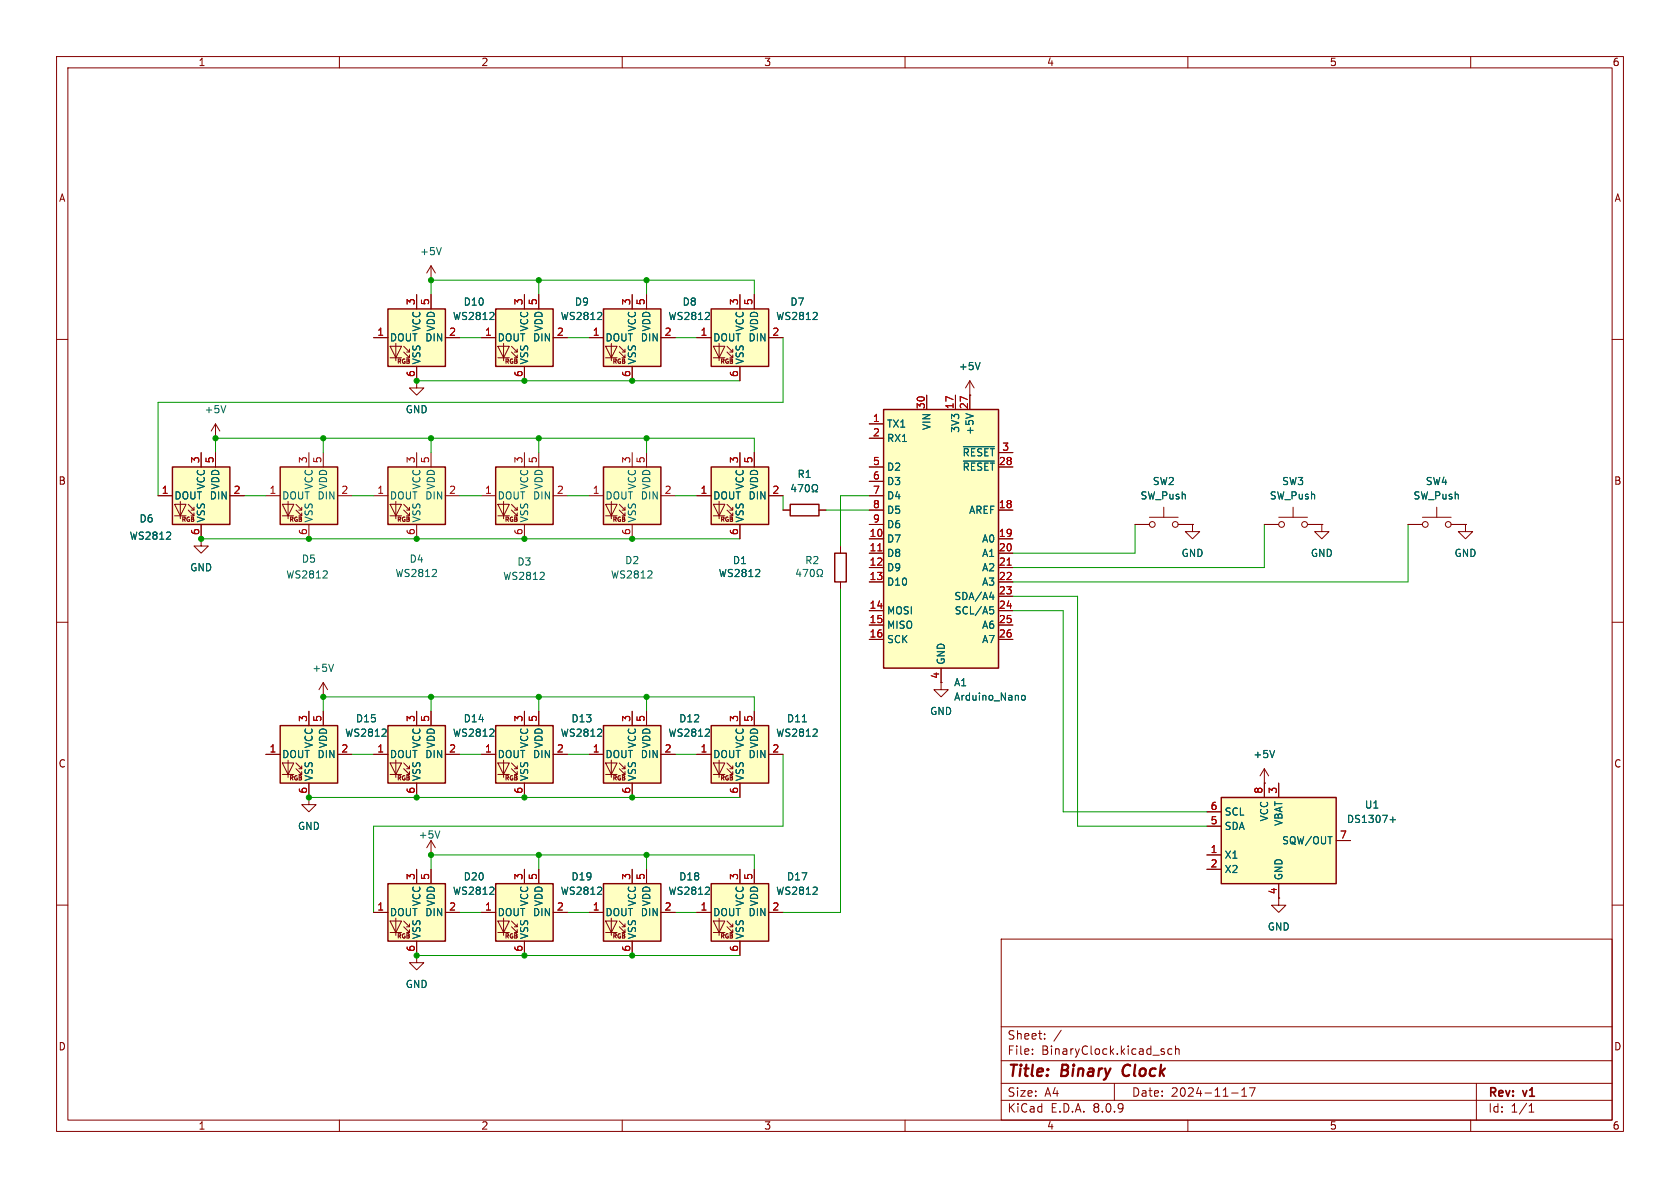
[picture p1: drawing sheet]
<svg xmlns="http://www.w3.org/2000/svg" width="297mm" height="210mm" viewBox="0 0 297 210" stroke-linecap="round" stroke-linejoin="round" font-family="sans-serif">
<g fill="none" stroke="#840000" stroke-width=".18">
<path d="M10 10h277v190h-277zM12 12h273v186h-273zM60 10v2M110 10v2M160 10v2M210 10v2M260 10v2M10 60h2M285 60h2M10 110h2M285 110h2M10 160h2"/>
<path d="M177 166h108v32h-108zM285 160h2M60 198v2M110 198v2M160 198v2M177 194.5h108M177 191.5h108M177 187.5h108M177 181.5h108M182.5 186.3v.1M182.5 185.5v.1M184.7 183.6v.1"/>
<path d="M184.7 182.8v.1M187.6 182.1l-1.3 2M197 191.5v3M205.7 185.9l.2 .2-.2 .3M205.7 185.4l.1 .1M207.2 185.5l-.5-.1-.2 .3v.4l.1 .2h.6M207.8 185.5l.2-.1 .4 .1 .1 .9M207.8 184.9v1.5M210 198v2M217.7 193.2h1.2M219.5 193.8h.9M219.5 192.7l.5-.4v1.5"/>
<path d="M220.9 192.3h1l-.7 1.5M260 198v2M261 191.5v6.5M270.3 196.6h.9M270.3 195.5l.4-.4v1.5"/>
</g>
<path d="M198.8 188.5a1.27 1.27 0 0 0-.1 1.6" fill="none" stroke="#840000" stroke-width=".4"/>
<path d="M125.7 54.6h10.2v10.2h-10.2z" fill="#ffffc2"/>
<g fill="none" stroke="#840000" stroke-width=".18">
<path d="M123.2 59.7h2.5M130.8 52.1v2.5M133.3 52.1v2.5M135.9 59.7h2.5M126.1 61.2h2l-1 2zM126.1 63.2h2M127.1 60.7v3.1M128.5 62.2l1 1v-.5M128.5 61.2l1 1v-.5M129 63.2h.5M129 62.2h.5M130.8 64.8v2.5"/>
<path d="M171.4 69.9h.1M171.4 67.3l-.7 1.3M171.4 67.3v2.6M171.4 67.3l.8 1.3"/>
</g>
<path d="M125.7 54.6h10.2v10.2h-10.2z" fill="none" stroke="#840000" stroke-width=".25"/>
<path d="M143.7 56.5h.8M144.4 55.3v.5M173.3 64.1l-.5 1.2" fill="none" stroke="#006464" stroke-width=".18"/>
<path d="M156.2 72.4h20.3v45.7h-20.3z" fill="#ffffc2"/>
<path d="M156.2 72.4h20.3v45.7h-20.3zM139.7 89.2h5.1v2h-5.1z" fill="none" stroke="#840000" stroke-width=".25"/>
<g fill="none" stroke="#840000" stroke-width=".18">
<path d="M153.7 74.9h2.5M153.7 77.5h2.5M163.8 69.9v2.5M168.9 69.9v2.5M171.4 69.9v2.5M138.4 90.2h1.3M144.8 90.2h1.2M153.7 95.3h2.5M153.7 97.8h2.5M153.7 90.2h2.5M153.7 82.6h2.5M153.7 85.1h2.5"/>
<path d="M153.7 87.6h2.5M153.7 92.7h2.5M176.5 95.3h2.6M176.5 97.8h2.6M176.5 90.2h2.6M176.5 82.6h2.6M176.5 80h2.6M153.7 100.3h2.5M153.7 102.9h2.5M153.7 108h2.5M153.7 110.5h2.5M153.7 113h2.5"/>
<path d="M166.4 118.1v2.6M176.5 100.3h2.6M176.5 102.9h2.6M176.5 108h2.6M176.5 110.5h2.6M176.5 113h2.6M176.5 105.4h2.6"/>
</g>
<path d="M155.2 97.4h.7M178 99.9h.8" fill="none" stroke="#a90000" stroke-width=".18"/>
<g fill="none" stroke="#006464" stroke-width=".18">
<path d="M170.3 79h5.5M170.8 73.1l1.2 .4M140.2 85.6l-.3 .9h.8M140.5 86.1v.8M141.1 85.7h.8l-.5 1.2M142.5 85.8l.2-.1a.68 .68 0 0 1 .4 .6 .68 .68 0 0 1-.4 .6l-.2-.1-.1-.3zM143.6 86.9h.3v-.2a.54 .54 0 0 1-.3-.7 .54 .54 0 0 1 .8-.3 .58 .58 0 0 1-.2 1v.2h.3M170.3 81.5h5.5M175 105.6h.7M175 107.3h.6M175.1 107.7h.3l.3 .3-.1 .5h-.5M175.6 105.1v.9"/>
<path d="M180.6 123l.2-.1 .4 .1 .1 .5-.2 .2-.3 .1-.2-.2z"/>
</g>
<path d="M215.9 141h20.3v15.2h-20.3z" fill="#ffffc2"/>
<path d="M215.9 141h20.3v15.2h-20.3z" fill="none" stroke="#840000" stroke-width=".25"/>
<path d="M223.5 138.4h.1M223.5 135.9v5.1M223.5 135.9l-.7 1.3M223.5 135.9l.8 1.3M226.1 138.4v2.6M213.4 151.1h2.5M213.4 153.7h2.5M213.4 146.1h2.5M213.4 143.5h2.5M226.1 156.2v3.8h1.2l-1.2 1.3-1.3-1.3h1.3M236.2 148.6h2.6" fill="none" stroke="#840000" stroke-width=".18"/>
<path d="M225.3 132.7l-.4 1.2M245.7 144.9h1M246.2 144.4v1" fill="none" stroke="#006464" stroke-width=".18"/>
<path d="M87.6 54.6h10.2v10.2h-10.2z" fill="#ffffc2"/>
<g fill="none" stroke="#840000" stroke-width=".18">
<path d="M76.2 49.5h.1M76.2 47l-.8 1.3M76.2 47v2.5M76.2 47l.8 1.3M85.1 59.7h2.5M92.7 52.1v2.5M95.2 52.1v2.5M97.8 59.7h2.5M88 61.2h2l-1 2zM88 63.2h2M89 60.7v3.1M90.4 62.2l1 1v-.5"/>
<path d="M90.4 61.2l1 1v-.5M90.9 63.2h.5M90.9 62.2h.5M92.7 64.8v2.5M200.7 92.7h2.5M203.2 91.4h5.1M205.7 89.7v1.7M208.3 92.7h2.5M210.8 92.7v1.3h1.3l-1.3 1.3-1.3-1.3h1.3M210.8 92.7h.1"/>
<circle cx="203.7" cy="92.7" r=".51"/>
<circle cx="207.8" cy="92.7" r=".51"/>
</g>
<path d="M87.6 54.6h10.2v10.2h-10.2z" fill="none" stroke="#840000" stroke-width=".25"/>
<path d="M78 43.8l-.4 1.2M105.6 56.5h.8M106.3 55.3v.5" fill="none" stroke="#006464" stroke-width=".18"/>
<path d="M68.6 54.6h10.1v10.2h-10.1z" fill="#ffffc2"/>
<g fill="none" stroke="#840000" stroke-width=".18">
<path d="M66 59.7h2.6M73.7 52.1v2.5M76.2 52.1v2.5M78.7 59.7h2.6M69 61.2h2l-1 2zM69 63.2h2M70 60.7v3.1M71.4 62.2l1 1v-.5M71.4 61.2l1 1v-.5M71.9 63.2h.5M71.9 62.2h.5M73.7 67.3v1.3h1.2l-1.2 1.3-1.3-1.3h1.3"/>
<path d="M73.7 67.3h.1M73.7 64.8v2.5"/>
</g>
<path d="M68.6 54.6h10.1v10.2h-10.1z" fill="none" stroke="#840000" stroke-width=".25"/>
<path d="M86.5 56.5h.8M87.3 55.3v.5" fill="none" stroke="#006464" stroke-width=".18"/>
<path d="M106.7 54.6h10.1v10.2h-10.1z" fill="#ffffc2"/>
<g fill="none" stroke="#840000" stroke-width=".18">
<path d="M104.1 59.7h2.6M111.8 52.1v2.5M114.3 52.1v2.5M116.8 59.7h2.6M107.1 61.2h2l-1 2zM107.1 63.2h2M108.1 60.7v3.1M109.5 62.2l1 1v-.5M109.5 61.2l1 1v-.5M110 63.2h.5M110 62.2h.5M111.8 64.8v2.5"/>
<path d="M223.5 92.7h2.6M226.1 91.4h5M228.6 89.7v1.7M231.1 92.7h2.6M259.1 92.7v1.3h1.2l-1.2 1.3-1.3-1.3h1.3M259.1 92.7h.1M57.1 123.2h.1M57.1 120.7l-.7 1.2M57.1 120.7v2.5M57.1 120.7l.8 1.2"/>
<circle cx="226.6" cy="92.7" r=".51"/>
<circle cx="230.6" cy="92.7" r=".51"/>
</g>
<path d="M106.7 54.6h10.1v10.2h-10.1z" fill="none" stroke="#840000" stroke-width=".25"/>
<path d="M124.6 56.5h.8M125.4 55.3v.5M59 117.4l-.5 1.3" fill="none" stroke="#006464" stroke-width=".18"/>
<path d="M68.6 82.6h10.1v10.1h-10.1z" fill="#ffffc2"/>
<g fill="none" stroke="#840000" stroke-width=".18">
<path d="M66 87.6h2.6M69 89.2h2l-1 2zM69 91.2h2M70 88.6v3.1M71.4 90.2l1 1v-.5M71.4 89.2l1 1v-.5M71.9 91.2h.5M71.9 90.2h.5M73.7 80v2.6M73.7 92.7v2.6M76.2 80v2.6M78.7 87.6h2.6"/>
<path d="M233.7 92.7v1.3h1.2l-1.2 1.3-1.3-1.3h1.3M233.7 92.7h.1M248.9 92.7h2.6M251.5 91.4h5M254 89.7v1.7M256.5 92.7h2.6"/>
<circle cx="252" cy="92.7" r=".51"/>
<circle cx="256" cy="92.7" r=".51"/>
</g>
<path d="M68.6 82.6h10.1v10.1h-10.1z" fill="none" stroke="#840000" stroke-width=".25"/>
<path d="M76.4 101.9h.8M77.1 100.8v.4" fill="none" stroke="#006464" stroke-width=".18"/>
<path d="M49.5 82.6h10.2v10.1h-10.2z" fill="#ffffc2"/>
<path d="M47 87.6h2.5M49.9 89.2h2l-1 2zM49.9 91.2h2M50.9 88.6v3.1M52.3 90.2l1 1v-.5M52.3 89.2l1 1v-.5M52.8 91.2h.5M52.8 90.2h.5M54.6 80v2.6M54.6 92.7v2.6M57.1 80v2.6M59.7 87.6h2.5" fill="none" stroke="#840000" stroke-width=".18"/>
<path d="M49.5 82.6h10.2v10.1h-10.2z" fill="none" stroke="#840000" stroke-width=".25"/>
<path d="M57.1 102.2h.8M57.8 101v.5" fill="none" stroke="#006464" stroke-width=".18"/>
<path d="M87.6 82.6h10.2v10.1h-10.2z" fill="#ffffc2"/>
<path d="M85.1 87.6h2.5M88 89.2h2l-1 2zM88 91.2h2M89 88.6v3.1M90.4 90.2l1 1v-.5M90.4 89.2l1 1v-.5M90.9 91.2h.5M90.9 90.2h.5M92.7 80v2.6M92.7 92.7v2.6M95.2 80v2.6M97.8 87.6h2.5" fill="none" stroke="#840000" stroke-width=".18"/>
<path d="M87.6 82.6h10.2v10.1h-10.2z" fill="none" stroke="#840000" stroke-width=".25"/>
<path d="M95.4 102.4h.8M96.2 101.3v.4" fill="none" stroke="#006464" stroke-width=".18"/>
<path d="M106.7 82.6h10.1v10.1h-10.1z" fill="#ffffc2"/>
<path d="M104.1 87.6h2.6M107.1 89.2h2l-1 2zM107.1 91.2h2M108.1 88.6v3.1M109.5 90.2l1 1v-.5M109.5 89.2l1 1v-.5M110 91.2h.5M110 90.2h.5M111.8 80v2.6M111.8 92.7v2.6M114.3 80v2.6M116.8 87.6h2.6" fill="none" stroke="#840000" stroke-width=".18"/>
<path d="M106.7 82.6h10.1v10.1h-10.1z" fill="none" stroke="#840000" stroke-width=".25"/>
<path d="M114.5 102.2h.8M115.2 101v.5" fill="none" stroke="#006464" stroke-width=".18"/>
<path d="M125.7 82.6h10.2v10.1h-10.2z" fill="#ffffc2"/>
<g fill="none" stroke="#840000" stroke-width=".18">
<path d="M38.1 77.5h.1M38.1 74.9l-.8 1.3M38.1 74.9v2.6M38.1 74.9l.8 1.3M35.6 95.3v1.2h1.2l-1.2 1.3-1.3-1.3h1.3M35.6 95.3h.1M123.2 87.6h2.5M126.1 89.2h2l-1 2zM126.1 91.2h2M127.1 88.6v3.1M128.5 90.2l1 1v-.5M128.5 89.2l1 1v-.5"/>
<path d="M129 91.2h.5M129 90.2h.5M130.8 80v2.6M130.8 92.7v2.6M133.3 80v2.6M135.9 87.6h2.5"/>
</g>
<path d="M125.7 82.6h10.2v10.1h-10.2z" fill="none" stroke="#840000" stroke-width=".25"/>
<path d="M39.9 71.7l-.4 1.3M133.5 101.9h.8M134.3 100.8v.4" fill="none" stroke="#006464" stroke-width=".18"/>
<path d="M30.5 82.6h10.1v10.1h-10.1z" fill="#ffffc2"/>
<g fill="none" stroke="#840000" stroke-width=".18">
<path d="M27.9 87.6h2.6M30.9 89.2h2l-1 2zM30.9 91.2h2M31.9 88.6v3.1M33.3 90.2l1 1v-.5M33.3 89.2l1 1v-.5M33.8 91.2h.5M33.8 90.2h.5M35.6 80v2.6M35.6 92.7v2.6M38.1 80v2.6M40.6 87.6h2.6"/>
<path d="M166.4 120.7v1.2h1.2l-1.2 1.3-1.3-1.3h1.3"/>
</g>
<path d="M30.5 82.6h10.1v10.1h-10.1z" fill="none" stroke="#840000" stroke-width=".25"/>
<path d="M29.4 95.3h.8M30.1 94.2v.4" fill="none" stroke="#006464" stroke-width=".18"/>
<path d="M106.7 128.3h10.1v10.1h-10.1z" fill="#ffffc2"/>
<path d="M104.1 133.4h2.6M107.1 134.9h2l-1 2zM107.1 136.9h2M108.1 134.4v3M109.5 135.9l1 1v-.5M109.5 134.9l1 1v-.5M110 136.9h.5M110 135.9h.5M111.8 125.7v2.6M111.8 138.4v2.6M114.3 125.7v2.6M116.8 133.4h2.6" fill="none" stroke="#840000" stroke-width=".18"/>
<path d="M106.7 128.3h10.1v10.1h-10.1z" fill="none" stroke="#840000" stroke-width=".25"/>
<path d="M124.6 130.2h.8M125.4 129v.4" fill="none" stroke="#006464" stroke-width=".18"/>
<path d="M87.6 128.3h10.2v10.1h-10.2z" fill="#ffffc2"/>
<g fill="none" stroke="#840000" stroke-width=".18">
<path d="M85.1 133.4h2.5M88 134.9h2l-1 2zM88 136.9h2M89 134.4v3M90.4 135.9l1 1v-.5M90.4 134.9l1 1v-.5M90.9 136.9h.5M90.9 135.9h.5M92.7 125.7v2.6M92.7 138.4v2.6M95.2 125.7v2.6M97.8 133.4h2.5"/>
<path d="M76.2 151.1h.1M76.2 148.6l-.8 1.3M76.2 148.6v2.5M76.2 148.6l.8 1.3M73.7 168.9v1.3h1.2l-1.2 1.3-1.3-1.3h1.3M73.7 168.9h.1"/>
</g>
<path d="M87.6 128.3h10.2v10.1h-10.2z" fill="none" stroke="#840000" stroke-width=".25"/>
<path d="M105.6 130.2h.8M106.3 129v.4M77.8 146.9l-.5 1.3" fill="none" stroke="#006464" stroke-width=".18"/>
<path d="M68.6 156.2h10.1v10.2h-10.1z" fill="#ffffc2"/>
<path d="M73.7 153.7v2.5M76.2 153.7v2.5M66 161.3h2.6M69 162.8h2l-1 2zM69 164.8h2M70 162.3v3.1M71.4 163.8l1 1v-.5M71.4 162.8l1 1v-.5M71.9 164.8h.5M71.9 163.8h.5M73.7 166.4v2.5M78.7 161.3h2.6" fill="none" stroke="#840000" stroke-width=".18"/>
<path d="M68.6 156.2h10.1v10.2h-10.1z" fill="none" stroke="#840000" stroke-width=".25"/>
<path d="M86.5 158.1h.8M87.3 156.9v.5" fill="none" stroke="#006464" stroke-width=".18"/>
<path d="M125.7 128.3h10.2v10.1h-10.2z" fill="#ffffc2"/>
<g fill="none" stroke="#840000" stroke-width=".18">
<path d="M123.2 133.4h2.5M126.1 134.9h2l-1 2zM126.1 136.9h2M127.1 134.4v3M128.5 135.9l1 1v-.5M128.5 134.9l1 1v-.5M129 136.9h.5M129 135.9h.5M130.8 125.7v2.6M130.8 138.4v2.6M133.3 125.7v2.6M135.9 133.4h2.5"/>
<path d="M54.6 141v1.2h1.3l-1.3 1.3-1.3-1.3h1.3M54.6 141h.1"/>
</g>
<path d="M125.7 128.3h10.2v10.1h-10.2z" fill="none" stroke="#840000" stroke-width=".25"/>
<path d="M141.8 127.6h.8M143.7 130.2h.8M144.4 129v.4" fill="none" stroke="#006464" stroke-width=".18"/>
<path d="M49.5 128.3h10.2v10.1h-10.2z" fill="#ffffc2"/>
<path d="M47 133.4h2.5M49.9 134.9h2l-1 2zM49.9 136.9h2M50.9 134.4v3M52.3 135.9l1 1v-.5M52.3 134.9l1 1v-.5M52.8 136.9h.5M52.8 135.9h.5M54.6 125.7v2.6M54.6 138.4v2.6M57.1 125.7v2.6M59.7 133.4h2.5" fill="none" stroke="#840000" stroke-width=".18"/>
<path d="M49.5 128.3h10.2v10.1h-10.2z" fill="none" stroke="#840000" stroke-width=".25"/>
<path d="M67.5 130.2h.8M68.2 129v.4" fill="none" stroke="#006464" stroke-width=".18"/>
<path d="M68.6 128.3h10.1v10.1h-10.1z" fill="#ffffc2"/>
<g fill="none" stroke="#840000" stroke-width=".18">
<path d="M148.6 96.5v1.3M148.6 102.9v1.2M66 133.4h2.6M69 134.9h2l-1 2zM69 136.9h2M70 134.4v3M71.4 135.9l1 1v-.5M71.4 134.9l1 1v-.5M71.9 136.9h.5M71.9 135.9h.5M73.7 125.7v2.6M73.7 138.4v2.6"/>
<path d="M76.2 125.7v2.6M78.7 133.4h2.6"/>
</g>
<path d="M147.6 97.8h2v5.1h-2zM68.6 128.3h10.1v10.1h-10.1z" fill="none" stroke="#840000" stroke-width=".25"/>
<path d="M141.1 100.6l-.3 .9h.8M141.4 101.1v.8M142 100.7h.8l-.5 1.2M143.4 100.8l.1-.1a.68 .68 0 0 1 .5 .6 .68 .68 0 0 1-.5 .6l-.1-.1-.2-.4zM144.4 101.9h.3v-.2a.54 .54 0 0 1-.2-.8 .54 .54 0 0 1 .7-.2 .58 .58 0 0 1-.1 1v.2h.3M86.5 130.2h.8M87.3 129v.4" fill="none" stroke="#006464" stroke-width=".18"/>
<path d="M87.6 156.2h10.2v10.2h-10.2z" fill="#ffffc2"/>
<path d="M92.7 153.7v2.5M95.2 153.7v2.5M85.1 161.3h2.5M88 162.8h2l-1 2zM88 164.8h2M89 162.3v3.1M90.4 163.8l1 1v-.5M90.4 162.8l1 1v-.5M90.9 164.8h.5M90.9 163.8h.5M92.7 166.4v2.5M97.8 161.3h2.5" fill="none" stroke="#840000" stroke-width=".18"/>
<path d="M87.6 156.2h10.2v10.2h-10.2z" fill="none" stroke="#840000" stroke-width=".25"/>
<path d="M105.6 158.1h.8M106.3 156.9v.5" fill="none" stroke="#006464" stroke-width=".18"/>
<path d="M125.7 156.2h10.2v10.2h-10.2z" fill="#ffffc2"/>
<path d="M130.8 153.7v2.5M133.3 153.7v2.5M123.2 161.3h2.5M126.1 162.8h2l-1 2zM126.1 164.8h2M127.1 162.3v3.1M128.5 163.8l1 1v-.5M128.5 162.8l1 1v-.5M129 164.8h.5M129 163.8h.5M130.8 166.4v2.5M135.9 161.3h2.5" fill="none" stroke="#840000" stroke-width=".18"/>
<path d="M125.7 156.2h10.2v10.2h-10.2z" fill="none" stroke="#840000" stroke-width=".25"/>
<path d="M143.7 158.1h.8M144.4 156.9v.5" fill="none" stroke="#006464" stroke-width=".18"/>
<path d="M106.7 156.2h10.1v10.2h-10.1z" fill="#ffffc2"/>
<g fill="none" stroke="#840000" stroke-width=".18">
<path d="M66 59.7h2.6M73.7 52.1v2.5M76.2 52.1v2.5M78.7 59.7h2.6M85.1 59.7h2.5M92.7 52.1v2.5M95.2 52.1v2.5M97.8 59.7h2.5M104.1 59.7h2.6M111.8 52.1v2.5M114.3 52.1v2.5M116.8 59.7h2.6"/>
<path d="M123.2 59.7h2.5M130.8 52.1v2.5M133.3 52.1v2.5M135.9 59.7h2.5M73.7 67.3h.1M73.7 64.8v2.5M92.7 64.8v2.5M111.8 64.8v2.5M130.8 64.8v2.5M153.7 74.9h2.5M153.7 77.5h2.5M163.8 69.9v2.5"/>
<path d="M168.9 69.9v2.5M171.4 69.9h.1M171.4 69.9v2.5M27.9 87.6h2.6M35.6 95.3h.1M35.6 80v2.6M35.6 92.7v2.6M38.1 80v2.6M40.6 87.6h2.6M123.2 87.6h2.5M130.8 80v2.6M130.8 92.7v2.6"/>
<path d="M133.3 80v2.6M135.9 87.6h2.5M138.4 90.2h1.3M144.8 90.2h1.2M153.7 87.6h2.5M153.7 92.7h2.5M153.7 90.2h2.5M153.7 95.3h2.5M153.7 97.8h2.5M153.7 82.6h2.5M153.7 85.1h2.5M176.5 90.2h2.6"/>
<path d="M176.5 95.3h2.6M176.5 97.8h2.6M176.5 82.6h2.6M176.5 80h2.6M200.7 92.7h2.5M208.3 92.7h2.5M210.8 92.7h.1M223.5 92.7h2.6M231.1 92.7h2.6M233.7 92.7h.1M248.9 92.7h2.6M256.5 92.7h2.6"/>
<path d="M259.1 92.7h.1M153.7 100.3h2.5M153.7 102.9h2.5M153.7 108h2.5M153.7 110.5h2.5M153.7 113h2.5M166.4 118.1v2.6M176.5 100.3h2.6M176.5 102.9h2.6M176.5 108h2.6M176.5 110.5h2.6M176.5 113h2.6"/>
<path d="M176.5 105.4h2.6M47 133.4h2.5M54.6 125.7v2.6M54.6 138.4v2.6M57.1 125.7v2.6M59.7 133.4h2.5M66 133.4h2.6M73.7 125.7v2.6M73.7 138.4v2.6M76.2 125.7v2.6M78.7 133.4h2.6M85.1 133.4h2.5"/>
<path d="M92.7 125.7v2.6M92.7 138.4v2.6M95.2 125.7v2.6M97.8 133.4h2.5M104.1 133.4h2.6M111.8 125.7v2.6M111.8 138.4v2.6M114.3 125.7v2.6M116.8 133.4h2.6M123.2 133.4h2.5M130.8 125.7v2.6M130.8 138.4v2.6"/>
<path d="M133.3 125.7v2.6M135.9 133.4h2.5M223.5 138.4h.1M223.5 138.4v2.6M226.1 138.4v2.6M54.6 141h.1M73.7 153.7v2.5M76.2 153.7v2.5M92.7 153.7v2.5M95.2 153.7v2.5M111.8 153.7v2.5M114.3 153.7v2.5"/>
<path d="M130.8 153.7v2.5M133.3 153.7v2.5M213.4 151.1h2.5M213.4 153.7h2.5M213.4 146.1h2.5M213.4 143.5h2.5M226.1 156.2v2.6M236.2 148.6h2.6M66 161.3h2.6M73.7 168.9h.1M73.7 166.4v2.5M78.7 161.3h2.6"/>
<path d="M85.1 161.3h2.5M92.7 166.4v2.5M97.8 161.3h2.5M104.1 161.3h2.6M107.1 162.8h2l-1 2zM107.1 164.8h2M108.1 162.3v3.1M109.5 163.8l1 1v-.5M109.5 162.8l1 1v-.5M110 164.8h.5M110 163.8h.5M111.8 166.4v2.5"/>
<path d="M116.8 161.3h2.6M123.2 161.3h2.5M130.8 166.4v2.5M135.9 161.3h2.5"/>
</g>
<path d="M106.7 156.2h10.1v10.2h-10.1z" fill="none" stroke="#840000" stroke-width=".25"/>
<g fill="none" stroke="#006464" stroke-width=".18">
<path d="M86.5 56.5h.8M87.3 55.3v.5M105.6 56.5h.8M106.3 55.3v.5M124.6 56.5h.8M125.4 55.3v.5M143.7 56.5h.8M144.4 55.3v.5M170.3 79h5.5M170.8 73.1l1.2 .4M173.3 64.1l-.5 1.2M29.4 95.3h.8"/>
<path d="M30.1 94.2v.4M140.2 85.6l-.3 .9h.8M140.5 86.1v.8M141.1 85.7h.8l-.5 1.2M142.5 85.8l.2-.1a.68 .68 0 0 1 .4 .6 .68 .68 0 0 1-.4 .6l-.2-.1-.1-.3zM143.6 86.9h.3v-.2a.54 .54 0 0 1-.3-.7 .54 .54 0 0 1 .8-.3 .58 .58 0 0 1-.2 1v.2h.3M170.3 81.5h5.5M133.5 101.9h.8M134.3 100.8v.4M175 105.6h.7M175 107.3h.6M175.1 107.7h.3l.3 .3-.1 .5h-.5"/>
<path d="M175.6 105.1v.9M67.5 130.2h.8M68.2 129v.4M86.5 130.2h.8M87.3 129v.4M105.6 130.2h.8M106.3 129v.4M124.6 130.2h.8M125.4 129v.4M141.8 127.6h.8M143.7 130.2h.8M144.4 129v.4"/>
<path d="M180.6 123l.2-.1 .4 .1 .1 .5-.2 .2-.3 .1-.2-.2zM225.3 132.7l-.4 1.2M86.5 158.1h.8M87.3 156.9v.5M105.6 158.1h.8M106.3 156.9v.5M124.6 158.1h.8M125.4 156.9v.5M143.7 158.1h.8M144.4 156.9v.5M245.7 144.9h1M246.2 144.4v1"/>
</g>
<g fill="none" stroke="#009600" stroke-width=".18">
<path d="M76.2 52.1v-2.6h57.1v2.6M81.3 59.7h3.8M95.2 49.5v2.6M100.3 59.7h3.8M114.3 49.5v2.6M119.4 59.7h3.8M138.4 59.7v11.4h-110.5v16.5M57.1 77.5v2.5M73.7 67.3h57.1M76.2 77.5v2.5M95.2 77.5v2.5M114.3 77.5v2.5"/>
<path d="M35.6 95.3h95.2M38.1 80v-2.5h95.2v2.5M43.2 87.6h3.8M62.2 87.6h3.8M81.3 87.6h3.8M100.3 87.6h3.8M119.4 87.6h3.8M138.4 87.6v2.6M146 90.2h7.7M153.7 87.6h-5.1v8.9M200.7 92.7v5.1h-21.6M223.5 92.7v7.6h-44.4"/>
<path d="M248.9 92.7v10.2h-69.8M148.6 104.1v57.2h-10.2M179.1 105.4h11.4v40.7h22.9M179.1 108h8.9v35.5h25.4M57.1 125.7v-2.5h76.2v2.5M62.2 133.4h3.8M76.2 123.2v2.5M81.3 133.4h3.8M95.2 123.2v2.5M100.3 133.4h3.8M114.3 123.2v2.5M119.4 133.4h3.8"/>
<path d="M138.4 133.4v12.7h-72.4v15.2M54.6 141h76.2M76.2 153.7v-2.6h57.1v2.6M95.2 151.1v2.6M114.3 151.1v2.6M73.7 168.9h57.1M81.3 161.3h3.8M100.3 161.3h3.8M119.4 161.3h3.8"/>
</g>
<path d="M155.2 97.4h.7M178 99.9h.8" fill="none" stroke="#a90000" stroke-width=".18"/>
<g fill="#009600" stroke="#009600" stroke-width=".18">
<circle cx="95.2" cy="151.1" r=".46"/>
<circle cx="111.8" cy="168.9" r=".46"/>
<circle cx="73.7" cy="168.9" r=".46"/>
<circle cx="92.7" cy="168.9" r=".46"/>
<circle cx="111.8" cy="67.3" r=".46"/>
<circle cx="114.3" cy="77.5" r=".46"/>
<circle cx="95.2" cy="49.5" r=".46"/>
<circle cx="76.2" cy="49.5" r=".46"/>
<circle cx="92.7" cy="67.3" r=".46"/>
<circle cx="73.7" cy="67.3" r=".46"/>
<circle cx="95.2" cy="77.5" r=".46"/>
<circle cx="114.3" cy="49.5" r=".46"/>
<circle cx="57.1" cy="77.5" r=".46"/>
<circle cx="76.2" cy="77.5" r=".46"/>
<circle cx="92.7" cy="95.3" r=".46"/>
<circle cx="73.7" cy="95.3" r=".46"/>
<circle cx="38.1" cy="77.5" r=".46"/>
<circle cx="35.6" cy="95.3" r=".46"/>
<circle cx="111.8" cy="95.3" r=".46"/>
<circle cx="54.6" cy="95.3" r=".46"/>
<circle cx="114.3" cy="151.1" r=".46"/>
<circle cx="111.8" cy="141" r=".46"/>
<circle cx="114.3" cy="123.2" r=".46"/>
<circle cx="95.2" cy="123.2" r=".46"/>
<circle cx="76.2" cy="151.1" r=".46"/>
<circle cx="92.7" cy="141" r=".46"/>
<circle cx="76.2" cy="123.2" r=".46"/>
<circle cx="73.7" cy="141" r=".46"/>
<circle cx="54.6" cy="141" r=".46"/>
<circle cx="57.1" cy="123.2" r=".46"/>
</g>
<g font-size="2.8" fill="#840000">
<text x="178" y="190.9">Title:</text>
<text x="187.7" y="190.9">Binary</text>
<text x="199.3" y="190.9">Clock</text>
</g>
<g font-size="2.1" fill="#840000">
<text x="178" y="184">Sheet:</text>
<text x="178" y="186.7">File:</text>
<text x="184.1" y="186.7">BinaryClock.kicad_sch</text>
<text x="178" y="196.9">KiCad</text>
<text x="178" y="194.1">Size:</text>
<text x="184.7" y="194.1">A4</text>
<text x="185.7" y="196.9">E.D.A.</text>
<text x="193.3" y="196.9">8.0.9</text>
<text x="200" y="194.1">Date:</text>
<text x="207" y="194.1">2024-11-17</text>
<text x="263" y="194.3">Rev:</text>
<text x="263" y="196.9">Id:</text>
<text x="267.1" y="196.9">1/1</text>
<text x="269.4" y="194.3">v1</text>
</g>
<g font-size="1.8" fill="#840000">
<text x="35" y="11.9">1</text>
<text x="85" y="11.9">2</text>
<text x="135" y="11.9">3</text>
<text x="185" y="11.9">4</text>
<text x="235" y="11.9">5</text>
<text x="285" y="11.9">6</text>
<text x="10.3" y="35.9">A</text>
<text x="285.3" y="35.9">A</text>
<text x="10.3" y="85.9">B</text>
<text x="285.3" y="85.9">B</text>
<text x="166.1" y="120.1" transform="rotate(-90 166.1 120.1)">4</text>
<text x="10.3" y="135.9">C</text>
<text x="285.3" y="135.9">C</text>
<text x="10.3" y="185.9">D</text>
<text x="285.3" y="185.9">D</text>
<text x="35" y="199.9">1</text>
<text x="85" y="199.9">2</text>
<text x="135" y="199.9">3</text>
<text x="185" y="199.9">4</text>
<text x="235" y="199.9">5</text>
<text x="285" y="199.9">6</text>
</g>
<g font-size="1.8" fill="#006464">
<text x="74.2" y="45.3">+5V</text>
<text x="74.5" y="58.7" transform="rotate(-90 74.5 58.7)">VCC</text>
<text x="77.1" y="58.7" transform="rotate(-90 77.1 58.7)">VDD</text>
<text x="80" y="56.8">WS2812</text>
<text x="81.9" y="54.2">D10</text>
<text x="93.6" y="58.7" transform="rotate(-90 93.6 58.7)">VCC</text>
<text x="96.1" y="58.7" transform="rotate(-90 96.1 58.7)">VDD</text>
<text x="99" y="56.8">WS2812</text>
<text x="101.5" y="54.2">D9</text>
<text x="112.6" y="58.7" transform="rotate(-90 112.6 58.7)">VCC</text>
<text x="115.2" y="58.7" transform="rotate(-90 115.2 58.7)">VDD</text>
<text x="118.1" y="56.8">WS2812</text>
<text x="120.6" y="54.2">D8</text>
<text x="131.7" y="58.7" transform="rotate(-90 131.7 58.7)">VCC</text>
<text x="134.2" y="58.7" transform="rotate(-90 134.2 58.7)">VDD</text>
<text x="137.1" y="56.8">WS2812</text>
<text x="139.6" y="54.2">D7</text>
<text x="68.8" y="60.6">DOUT DIN</text>
<text x="74.5" y="64.5" transform="rotate(-90 74.5 64.5)">VSS</text>
<text x="87.9" y="60.6">DOUT DIN</text>
<text x="93.6" y="64.5" transform="rotate(-90 93.6 64.5)">VSS</text>
<text x="106.9" y="60.6">DOUT DIN</text>
<text x="112.6" y="64.5" transform="rotate(-90 112.6 64.5)">VSS</text>
<text x="126" y="60.6">DOUT DIN</text>
<text x="131.7" y="64.5" transform="rotate(-90 131.7 64.5)">VSS</text>
<text x="169.4" y="65.6">+5V</text>
<text x="36.1" y="73.3">+5V</text>
<text x="71.6" y="73.3">GND</text>
<text x="156.7" y="75.8">TX1</text>
<text x="164.7" y="76.1" transform="rotate(-90 164.7 76.1)">VIN</text>
<text x="169.8" y="76.6" transform="rotate(-90 169.8 76.6)">3V3</text>
<text x="172.3" y="77" transform="rotate(-90 172.3 77)">+5V</text>
<text x="156.7" y="78.3">RX1</text>
<text x="156.7" y="83.4">D2</text>
<text x="170.1" y="83.4">~{RESET}</text>
<text x="170.1" y="80.9">~{RESET}</text>
<text x="30.7" y="88.5">DOUT DIN</text>
<text x="36.4" y="86.6" transform="rotate(-90 36.4 86.6)">VCC</text>
<text x="39" y="86.6" transform="rotate(-90 39 86.6)">VDD</text>
<text x="49.8" y="88.5">DOUT DIN</text>
<text x="55.5" y="86.6" transform="rotate(-90 55.5 86.6)">VCC</text>
<text x="58" y="86.6" transform="rotate(-90 58 86.6)">VDD</text>
<text x="68.8" y="88.5">DOUT DIN</text>
<text x="74.5" y="86.6" transform="rotate(-90 74.5 86.6)">VCC</text>
<text x="77.1" y="86.6" transform="rotate(-90 77.1 86.6)">VDD</text>
<text x="87.9" y="88.5">DOUT DIN</text>
<text x="93.6" y="86.6" transform="rotate(-90 93.6 86.6)">VCC</text>
<text x="96.1" y="86.6" transform="rotate(-90 96.1 86.6)">VDD</text>
<text x="106.9" y="88.5">DOUT DIN</text>
<text x="112.6" y="86.6" transform="rotate(-90 112.6 86.6)">VCC</text>
<text x="115.2" y="86.6" transform="rotate(-90 115.2 86.6)">VDD</text>
<text x="126" y="88.5">DOUT DIN</text>
<text x="131.7" y="86.6" transform="rotate(-90 131.7 86.6)">VCC</text>
<text x="134.2" y="86.6" transform="rotate(-90 134.2 86.6)">VDD</text>
<text x="140.9" y="84.7">R1</text>
<text x="156.7" y="86">D3</text>
<text x="156.7" y="88.5">D4</text>
<text x="201.5" y="88.5">SW_Push</text>
<text x="203.7" y="86">SW2</text>
<text x="224.4" y="88.5">SW_Push</text>
<text x="226.6" y="86">SW3</text>
<text x="249.8" y="88.5">SW_Push</text>
<text x="252" y="86">SW4</text>
<text x="22.8" y="95.6">WS2812</text>
<text x="24.6" y="92.6">D6</text>
<text x="36.4" y="92.5" transform="rotate(-90 36.4 92.5)">VSS</text>
<text x="55.5" y="92.5" transform="rotate(-90 55.5 92.5)">VSS</text>
<text x="74.5" y="92.5" transform="rotate(-90 74.5 92.5)">VSS</text>
<text x="93.6" y="92.5" transform="rotate(-90 93.6 92.5)">VSS</text>
<text x="112.6" y="92.5" transform="rotate(-90 112.6 92.5)">VSS</text>
<text x="131.7" y="92.5" transform="rotate(-90 131.7 92.5)">VSS</text>
<text x="156.7" y="91">D5</text>
<text x="156.7" y="93.6">D6</text>
<text x="171.2" y="91">AREF</text>
<text x="33.5" y="101.2">GND</text>
<text x="53.3" y="99.7">D5</text>
<text x="72.3" y="99.7">D4</text>
<text x="91.4" y="100.2">D3</text>
<text x="110.4" y="99.9">D2</text>
<text x="129.5" y="99.9">D1</text>
<text x="142.2" y="99.9">R2</text>
<text x="156.7" y="96.1">D7</text>
<text x="156.7" y="98.7">D8</text>
<text x="156.7" y="101.2">D9</text>
<text x="173.5" y="96.1">A0</text>
<text x="173.5" y="98.7">A1</text>
<text x="173.5" y="101.2">A2</text>
<text x="208.8" y="98.7">GND</text>
<text x="231.6" y="98.7">GND</text>
<text x="257" y="98.7">GND</text>
<text x="50.5" y="102.5">WS2812</text>
<text x="69.8" y="102.2">WS2812</text>
<text x="88.9" y="102.7">WS2812</text>
<text x="107.9" y="102.5">WS2812</text>
<text x="127" y="102.2">WS2812</text>
<text x="156.7" y="103.7">D10</text>
<text x="168.6" y="106.3">SDA/A4</text>
<text x="173.5" y="103.7">A3</text>
<text x="156.7" y="108.8">MOSI</text>
<text x="156.7" y="111.4">MISO</text>
<text x="156.7" y="113.9">SCK</text>
<text x="168.7" y="108.8">SCL/A5</text>
<text x="173.5" y="111.4">A6</text>
<text x="173.5" y="113.9">A7</text>
<text x="55.1" y="119">+5V</text>
<text x="167.2" y="117.6" transform="rotate(-90 167.2 117.6)">GND</text>
<text x="168.6" y="121.5">A1</text>
<text x="168.6" y="124.1">Arduino_Nano</text>
<text x="60.9" y="130.4">WS2812</text>
<text x="62.8" y="127.9">D15</text>
<text x="80" y="130.4">WS2812</text>
<text x="81.9" y="127.9">D14</text>
<text x="99" y="130.4">WS2812</text>
<text x="100.9" y="127.9">D13</text>
<text x="118.1" y="130.4">WS2812</text>
<text x="120" y="127.9">D12</text>
<text x="137.1" y="130.4">WS2812</text>
<text x="139" y="127.9">D11</text>
<text x="164.3" y="126.6">GND</text>
<text x="49.8" y="134.2">DOUT DIN</text>
<text x="55.5" y="132.4" transform="rotate(-90 55.5 132.4)">VCC</text>
<text x="58" y="132.4" transform="rotate(-90 58 132.4)">VDD</text>
<text x="68.8" y="134.2">DOUT DIN</text>
<text x="74.5" y="132.4" transform="rotate(-90 74.5 132.4)">VCC</text>
<text x="77.1" y="132.4" transform="rotate(-90 77.1 132.4)">VDD</text>
<text x="87.9" y="134.2">DOUT DIN</text>
<text x="93.6" y="132.4" transform="rotate(-90 93.6 132.4)">VCC</text>
<text x="96.1" y="132.4" transform="rotate(-90 96.1 132.4)">VDD</text>
<text x="106.9" y="134.2">DOUT DIN</text>
<text x="112.6" y="132.4" transform="rotate(-90 112.6 132.4)">VCC</text>
<text x="115.2" y="132.4" transform="rotate(-90 115.2 132.4)">VDD</text>
<text x="126" y="134.2">DOUT DIN</text>
<text x="131.7" y="132.4" transform="rotate(-90 131.7 132.4)">VCC</text>
<text x="134.2" y="132.4" transform="rotate(-90 134.2 132.4)">VDD</text>
<text x="221.5" y="134.2">+5V</text>
<text x="55.5" y="138.2" transform="rotate(-90 55.5 138.2)">VSS</text>
<text x="74.5" y="138.2" transform="rotate(-90 74.5 138.2)">VSS</text>
<text x="93.6" y="138.2" transform="rotate(-90 93.6 138.2)">VSS</text>
<text x="112.6" y="138.2" transform="rotate(-90 112.6 138.2)">VSS</text>
<text x="131.7" y="138.2" transform="rotate(-90 131.7 138.2)">VSS</text>
<text x="241.2" y="143.1">U1</text>
<text x="52.6" y="146.9">GND</text>
<text x="73.9" y="148.4">+5V</text>
<text x="216.4" y="146.9">SDA</text>
<text x="216.4" y="144.4">SCL</text>
<text x="224.4" y="145.3" transform="rotate(-90 224.4 145.3)">VCC</text>
<text x="226.6" y="149.5">SQW/OUT</text>
<text x="226.9" y="146.1" transform="rotate(-90 226.9 146.1)">VBAT</text>
<text x="238" y="145.7">DS1307+</text>
<text x="81.9" y="155.8">D20</text>
<text x="100.9" y="155.8">D19</text>
<text x="120" y="155.8">D18</text>
<text x="139" y="155.8">D17</text>
<text x="216.4" y="152">X1</text>
<text x="216.4" y="154.5">X2</text>
<text x="226.9" y="155.7" transform="rotate(-90 226.9 155.7)">GND</text>
<text x="74.5" y="160.3" transform="rotate(-90 74.5 160.3)">VCC</text>
<text x="77.1" y="160.3" transform="rotate(-90 77.1 160.3)">VDD</text>
<text x="80" y="158.4">WS2812</text>
<text x="93.6" y="160.3" transform="rotate(-90 93.6 160.3)">VCC</text>
<text x="96.1" y="160.3" transform="rotate(-90 96.1 160.3)">VDD</text>
<text x="99" y="158.4">WS2812</text>
<text x="112.6" y="160.3" transform="rotate(-90 112.6 160.3)">VCC</text>
<text x="115.2" y="160.3" transform="rotate(-90 115.2 160.3)">VDD</text>
<text x="118.1" y="158.4">WS2812</text>
<text x="131.7" y="160.3" transform="rotate(-90 131.7 160.3)">VCC</text>
<text x="134.2" y="160.3" transform="rotate(-90 134.2 160.3)">VDD</text>
<text x="137.1" y="158.4">WS2812</text>
<text x="68.8" y="162.2">DOUT DIN</text>
<text x="74.5" y="166.1" transform="rotate(-90 74.5 166.1)">VSS</text>
<text x="87.9" y="162.2">DOUT DIN</text>
<text x="93.6" y="166.1" transform="rotate(-90 93.6 166.1)">VSS</text>
<text x="106.9" y="162.2">DOUT DIN</text>
<text x="112.6" y="166.1" transform="rotate(-90 112.6 166.1)">VSS</text>
<text x="126" y="162.2">DOUT DIN</text>
<text x="131.7" y="166.1" transform="rotate(-90 131.7 166.1)">VSS</text>
<text x="224" y="164.7">GND</text>
<text x="71.6" y="174.9">GND</text>
</g>
<g font-size="1.8" fill="#a90000">
<text x="66.6" y="59.4">1</text>
<text x="73.4" y="54" transform="rotate(-90 73.4 54)">3</text>
<text x="75.9" y="54" transform="rotate(-90 75.9 54)">5</text>
<text x="79.3" y="59.4">2</text>
<text x="85.7" y="59.4">1</text>
<text x="92.5" y="54" transform="rotate(-90 92.5 54)">3</text>
<text x="95" y="54" transform="rotate(-90 95 54)">5</text>
<text x="98.4" y="59.4">2</text>
<text x="104.7" y="59.4">1</text>
<text x="111.5" y="54" transform="rotate(-90 111.5 54)">3</text>
<text x="114" y="54" transform="rotate(-90 114 54)">5</text>
<text x="117.4" y="59.4">2</text>
<text x="123.8" y="59.4">1</text>
<text x="130.6" y="54" transform="rotate(-90 130.6 54)">3</text>
<text x="133.1" y="54" transform="rotate(-90 133.1 54)">5</text>
<text x="136.5" y="59.4">2</text>
<text x="73.4" y="66.7" transform="rotate(-90 73.4 66.7)">6</text>
<text x="92.5" y="66.7" transform="rotate(-90 92.5 66.7)">6</text>
<text x="111.5" y="66.7" transform="rotate(-90 111.5 66.7)">6</text>
<text x="130.6" y="66.7" transform="rotate(-90 130.6 66.7)">6</text>
<text x="154.2" y="74.7">1</text>
<text x="154.2" y="77.2">2</text>
<text x="163.6" y="72.4" transform="rotate(-90 163.6 72.4)">30</text>
<text x="168.7" y="72.4" transform="rotate(-90 168.7 72.4)">17</text>
<text x="171.2" y="72.4" transform="rotate(-90 171.2 72.4)">27</text>
<text x="35.3" y="82" transform="rotate(-90 35.3 82)">3</text>
<text x="37.8" y="82" transform="rotate(-90 37.8 82)">5</text>
<text x="54.4" y="82" transform="rotate(-90 54.4 82)">3</text>
<text x="56.9" y="82" transform="rotate(-90 56.9 82)">5</text>
<text x="73.4" y="82" transform="rotate(-90 73.4 82)">3</text>
<text x="75.9" y="82" transform="rotate(-90 75.9 82)">5</text>
<text x="92.5" y="82" transform="rotate(-90 92.5 82)">3</text>
<text x="95" y="82" transform="rotate(-90 95 82)">5</text>
<text x="111.5" y="82" transform="rotate(-90 111.5 82)">3</text>
<text x="114" y="82" transform="rotate(-90 114 82)">5</text>
<text x="130.6" y="82" transform="rotate(-90 130.6 82)">3</text>
<text x="133.1" y="82" transform="rotate(-90 133.1 82)">5</text>
<text x="154.2" y="82.3">5</text>
<text x="176.5" y="82.3">28</text>
<text x="177.1" y="79.8">3</text>
<text x="28.5" y="87.4">1</text>
<text x="41.2" y="87.4">2</text>
<text x="47.6" y="87.4">1</text>
<text x="60.3" y="87.4">2</text>
<text x="66.6" y="87.4">1</text>
<text x="79.3" y="87.4">2</text>
<text x="85.7" y="87.4">1</text>
<text x="98.4" y="87.4">2</text>
<text x="104.7" y="87.4">1</text>
<text x="117.4" y="87.4">2</text>
<text x="123.8" y="87.4">1</text>
<text x="136.5" y="87.4">2</text>
<text x="154.2" y="84.8">6</text>
<text x="154.2" y="87.4">7</text>
<text x="154.2" y="89.9">8</text>
<text x="176.5" y="89.9">18</text>
<text x="35.3" y="94.7" transform="rotate(-90 35.3 94.7)">6</text>
<text x="54.4" y="94.7" transform="rotate(-90 54.4 94.7)">6</text>
<text x="73.4" y="94.7" transform="rotate(-90 73.4 94.7)">6</text>
<text x="92.5" y="94.7" transform="rotate(-90 92.5 94.7)">6</text>
<text x="111.5" y="94.7" transform="rotate(-90 111.5 94.7)">6</text>
<text x="130.6" y="94.7" transform="rotate(-90 130.6 94.7)">6</text>
<text x="153.6" y="95">10</text>
<text x="154.2" y="92.5">9</text>
<text x="176.5" y="95">19</text>
<text x="153.6" y="97.5">11</text>
<text x="153.6" y="100.1">12</text>
<text x="176.5" y="97.5">20</text>
<text x="176.5" y="100.1">21</text>
<text x="153.6" y="102.6">13</text>
<text x="153.6" y="107.7">14</text>
<text x="176.5" y="102.6">22</text>
<text x="176.5" y="105.2">23</text>
<text x="176.5" y="107.7">24</text>
<text x="153.6" y="110.2">15</text>
<text x="153.6" y="112.8">16</text>
<text x="176.5" y="110.2">25</text>
<text x="176.5" y="112.8">26</text>
<text x="54.4" y="127.7" transform="rotate(-90 54.4 127.7)">3</text>
<text x="56.9" y="127.7" transform="rotate(-90 56.9 127.7)">5</text>
<text x="73.4" y="127.7" transform="rotate(-90 73.4 127.7)">3</text>
<text x="75.9" y="127.7" transform="rotate(-90 75.9 127.7)">5</text>
<text x="92.5" y="127.7" transform="rotate(-90 92.5 127.7)">3</text>
<text x="95" y="127.7" transform="rotate(-90 95 127.7)">5</text>
<text x="111.5" y="127.7" transform="rotate(-90 111.5 127.7)">3</text>
<text x="114" y="127.7" transform="rotate(-90 114 127.7)">5</text>
<text x="130.6" y="127.7" transform="rotate(-90 130.6 127.7)">3</text>
<text x="133.1" y="127.7" transform="rotate(-90 133.1 127.7)">5</text>
<text x="47.6" y="133.1">1</text>
<text x="60.3" y="133.1">2</text>
<text x="66.6" y="133.1">1</text>
<text x="79.3" y="133.1">2</text>
<text x="85.7" y="133.1">1</text>
<text x="98.4" y="133.1">2</text>
<text x="104.7" y="133.1">1</text>
<text x="117.4" y="133.1">2</text>
<text x="123.8" y="133.1">1</text>
<text x="136.5" y="133.1">2</text>
<text x="54.4" y="140.4" transform="rotate(-90 54.4 140.4)">6</text>
<text x="73.4" y="140.4" transform="rotate(-90 73.4 140.4)">6</text>
<text x="92.5" y="140.4" transform="rotate(-90 92.5 140.4)">6</text>
<text x="111.5" y="140.4" transform="rotate(-90 111.5 140.4)">6</text>
<text x="130.6" y="140.4" transform="rotate(-90 130.6 140.4)">6</text>
<text x="213.9" y="143.3">6</text>
<text x="223.3" y="140.4" transform="rotate(-90 223.3 140.4)">8</text>
<text x="225.8" y="140.4" transform="rotate(-90 225.8 140.4)">3</text>
<text x="213.9" y="145.8">5</text>
<text x="236.8" y="148.3">7</text>
<text x="73.4" y="155.6" transform="rotate(-90 73.4 155.6)">3</text>
<text x="75.9" y="155.6" transform="rotate(-90 75.9 155.6)">5</text>
<text x="92.5" y="155.6" transform="rotate(-90 92.5 155.6)">3</text>
<text x="95" y="155.6" transform="rotate(-90 95 155.6)">5</text>
<text x="111.5" y="155.6" transform="rotate(-90 111.5 155.6)">3</text>
<text x="114" y="155.6" transform="rotate(-90 114 155.6)">5</text>
<text x="130.6" y="155.6" transform="rotate(-90 130.6 155.6)">3</text>
<text x="133.1" y="155.6" transform="rotate(-90 133.1 155.6)">5</text>
<text x="213.9" y="150.9">1</text>
<text x="213.9" y="153.4">2</text>
<text x="66.6" y="161">1</text>
<text x="79.3" y="161">2</text>
<text x="85.7" y="161">1</text>
<text x="98.4" y="161">2</text>
<text x="104.7" y="161">1</text>
<text x="117.4" y="161">2</text>
<text x="123.8" y="161">1</text>
<text x="136.5" y="161">2</text>
<text x="225.8" y="158.2" transform="rotate(-90 225.8 158.2)">4</text>
<text x="73.4" y="168.3" transform="rotate(-90 73.4 168.3)">6</text>
<text x="92.5" y="168.3" transform="rotate(-90 92.5 168.3)">6</text>
<text x="111.5" y="168.3" transform="rotate(-90 111.5 168.3)">6</text>
<text x="130.6" y="168.3" transform="rotate(-90 130.6 168.3)">6</text>
</g>
<g font-size="1.1" fill="#840000">
<text x="70.1" y="64.5">RGB</text>
<text x="89.1" y="64.5">RGB</text>
<text x="108.2" y="64.5">RGB</text>
<text x="127.2" y="64.5">RGB</text>
<text x="32" y="92.4">RGB</text>
<text x="51" y="92.4">RGB</text>
<text x="70.1" y="92.4">RGB</text>
<text x="89.1" y="92.4">RGB</text>
<text x="108.2" y="92.4">RGB</text>
<text x="127.2" y="92.4">RGB</text>
<text x="51" y="138.2">RGB</text>
<text x="70.1" y="138.2">RGB</text>
<text x="89.1" y="138.2">RGB</text>
<text x="108.2" y="138.2">RGB</text>
<text x="127.2" y="138.2">RGB</text>
<text x="70.1" y="166.1">RGB</text>
<text x="89.1" y="166.1">RGB</text>
<text x="108.2" y="166.1">RGB</text>
<text x="127.2" y="166.1">RGB</text>
</g>
</svg>
